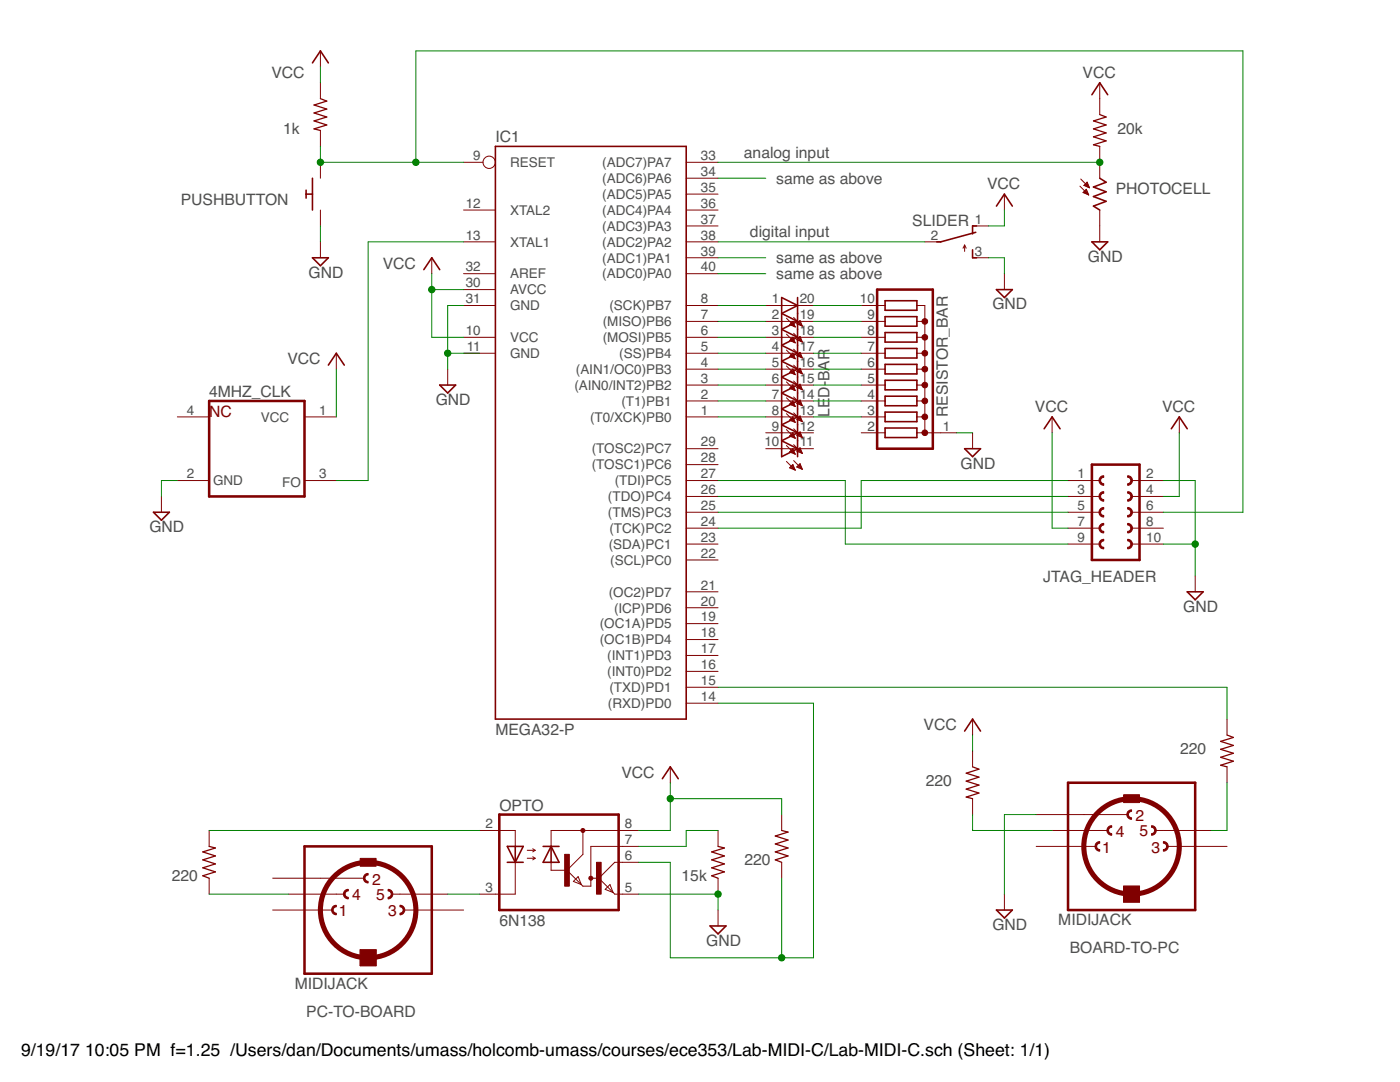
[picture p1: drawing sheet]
<svg xmlns="http://www.w3.org/2000/svg" width="279mm" height="216mm" viewBox="0 0 279 216" stroke-linecap="round" stroke-linejoin="round" font-family="sans-serif">
<g fill="none" stroke="#800000" stroke-width=".32">
<path d="M62.4 12.6l1.5-2.4 1.6 2.4M217.9 18.9l1.6-2.4 1.6 2.4M61.1 38v1.5M61.1 38.7h1.3M62.4 35.6v6.3M98.9 29.2h38v114.3h-38zM219.5 35.6l1.2 .8-2.5 .9 2.5 1-2.5 .9 2.5 1-2.5 .9 1.3 .8M62.4 51.4h3.1l-1.6 1.6zM84.6 53.8l1.6-2.4 1.6 2.4M156 59.4l3.2 1.6-3.2 1.5 3.2 1.6-3.2 1.6 3.2 1.6-3.2 1.6 3.2 1.6-3.2 1.6 3.2 1.6-3.2 1.5 3.2 1.6-3.2 1.6 3.2 1.6-3.2 1.6 3.2 1.6-3.2 1.6 3.2 1.6-3.2 1.5 3.2 1.6-3.2 1.6zM159.2 59.4v31.7M194.1 49.8v1.6h.8"/>
<path d="M194.7 46.4l-7 1.9h-.8M194.9 45.1h-.8v1.6M198.9 41.1l1.5-2.4 1.6 2.4M198.9 57.8h3.1l-1.6 1.6zM217.9 48.3h3.2l-1.6 1.5zM65.5 72.9l1.6-2.4 1.6 2.4M87.8 76.8h3.1l-1.6 1.6zM176.6 60h6.4v1.9h-6.4zM176.6 63.2h6.4v1.9h-6.4zM176.6 66.4h6.4v1.9h-6.4zM176.6 69.5h6.4v1.9h-6.4zM176.6 72.7h6.4v1.9h-6.4z"/>
<path d="M176.6 75.9h6.4v1.9h-6.4zM176.6 79.1h6.4v1.9h-6.4zM176.6 85.4h6.4v1.9h-6.4zM176.6 82.2h6.4v1.9h-6.4zM192.5 89.5h3.2l-1.6 1.6zM208.4 85.6l1.6-2.4 1.6 2.4M233.8 85.6l1.6-2.4 1.5 2.4M30.6 102.2h3.2l-1.6 1.6zM236.9 118.1h3.2l-1.6 1.6zM132.2 155.4l1.6-2.4 1.6 2.4M192.5 145.9l1.6-2.4 1.6 2.4M101.2 168.9h3.2l-1.6 3.2z"/>
<path d="M101.2 172.1h3.2M102.8 168.9v3.2M108.4 168.9h3.2M110 168.9l1.6 3.2h-3.2zM110 168.9v3.2M141.7 184.8h3.2l-1.6 1.6zM198.9 181.6h3.1l-1.6 1.6z"/>
</g>
<g fill="none" stroke="#800000" stroke-width=".2">
<path d="M63.9 10.2v3.1M63.9 16.5v3.2M219.5 16.5v6.4M63.9 26v3.2M63.9 32.4v3.2M92.5 32.4h3.9M136.9 32.4h6.4M136.9 35.6h6.4M136.9 38.7h6.4M200.4 38.7v3.2M215.5 37.1l1.8 1.8M215.7 35.7l1.7 1.8"/>
<path d="M216.2 38.4h.9M216.3 38.3h.7M216.3 37l1.1 .5M216.3 37h.9M216.5 38.1h.4M216.5 36.8h.6M216.5 38.6h.6M216.6 38h.3M216.6 36.7h.5M216.7 37.1h.6M216.8 37.8l-.6 .6 1.1 .5M216.8 37.8l.5 1.1"/>
<path d="M216.8 37.8h.1M216.8 36.5h.2M216.9 38.7h.3M216.9 36.4h.1M217 36.4l-.7 .6M217 36.4l.4 1.1M217.1 37.3h.3M219.5 29.2v6.4M63.9 41.9v3.2M63.9 48.3v3.1M86.2 51.4v3.2M92.5 41.9h6.4"/>
<path d="M92.5 48.3h6.4M92.5 54.6h6.4M92.5 57.8h6.4M136.9 41.9h6.4M136.9 45.1h6.4M136.9 48.3h6.4M136.9 51.4h6.4M136.9 54.6h6.4M184.6 48.3h3.1M192.5 48.9l.3 .6M192.5 48.9l-.3 .6M192.5 48.9v1.3"/>
<path d="M194.1 45.1h3.2M194.1 51.4h3.2M200.4 54.6v3.2M219.5 41.9v6.4M67.1 70.5v3.2M89.3 73.7v3.1M92.5 61h6.4M92.5 67.3h6.4M92.5 70.5h6.4M136.9 61h6.4M136.9 64.1h6.4M136.9 67.3h6.4"/>
<path d="M136.9 70.5h6.4M136.9 73.7h6.4M136.9 76.8h6.4M152.8 61h9.5M152.8 64.1h9.5M152.8 67.3h9.5M152.8 70.5h9.5M152.8 73.7h9.5M152.8 76.8h9.5M157 63.5l1.7 1.7M157 66.7l1.7 1.7M157 69.8l1.7 1.8"/>
<path d="M157 73l1.7 1.8M157 76.2l1.7 1.7M157 79.4l1.7 1.7M157.6 64.8l.6-.7 .5 1.1zM157.6 67.9l.6-.6 .5 1.1zM157.6 71.1l.6-.6 .5 1.1zM157.6 74.3l.6-.6 .5 1.1zM157.6 77.5l.6-.7 .5 1.1zM157.6 64.8h.9M157.6 67.9h.9M157.6 71.1h.9M157.6 74.3h.9"/>
<path d="M157.6 77.5h.9M157.7 64.6h.7M157.8 67.8h.6M157.8 71h.6M157.8 74.1h.6M157.8 77.3h.6M157.9 64.5h.5M157.9 67.6h.5M157.9 70.8h.5M157.9 74h.5M157.9 77.2h.5M158 64.9h.6"/>
<path d="M158 68.1h.6M158 71.3h.6M158 74.4h.6M158 77.6h.6M158.1 64.3h.2M158.1 67.5h.2M158.1 70.6h.2M158.1 73.8h.2M158.1 77h.2M158.3 65.1h.3M158.3 68.3h.3M158.3 71.4h.3"/>
<path d="M158.3 74.6h.3M158.3 77.8h.3M158.4 63.3l1.7 1.8M158.4 66.5l1.7 1.8M158.4 69.7l1.7 1.7M158.4 72.9l1.7 1.7M158.4 76l1.7 1.8M158.4 79.2l1.7 1.8M159 64.6h.9M159 64.6l1.1 .5M159 67.8h.9M159 71h.9"/>
<path d="M159 71l1.1 .4M159 74.1h.9M159 74.1l1.1 .5M159 77.3h.9M159 77.3l1.1 .5M159.2 64.5h.7M159.2 67.6h.7M159.2 70.8h.7M159.2 74h.7M159.2 77.2h.7M159.3 64.3h.5M159.3 67.5h.5"/>
<path d="M159.3 70.6h.5M159.3 73.8h.5M159.3 77h.5M159.4 64.8h.6M159.4 67.9h.6M159.4 71.1h.6M159.4 74.3h.6M159.4 77.5h.6M159.6 64h.1M159.6 67.2h.1M159.6 70.3h.1M159.6 73.5h.1"/>
<path d="M159.6 76.7h.1M159.7 64l-.7 .6M159.7 64l.4 1.1M159.7 67.1l-.7 .7 1.1 .5M159.7 67.1l.4 1.2M159.7 70.3l-.7 .7M159.7 70.3l.4 1.1M159.7 73.5l-.7 .6M159.7 73.5l.4 1.1M159.7 76.7l-.7 .6M159.7 76.7l.4 1.1M159.7 79.8l-.7 .7"/>
<path d="M159.7 79.8l.4 1.2M159.7 79.8h.1M159.8 64.9h.3M159.8 68.1h.3M159.8 71.3h.3M159.8 74.4h.3M159.8 77.6h.3M171.9 61h4.7M171.9 64.1h4.7M171.9 67.3h4.7M171.9 70.5h4.7M171.9 73.7h4.7"/>
<path d="M171.9 76.8h4.7M183 61h1.6v25.4M183 64.1h1.6M183 67.3h1.6M183 70.5h1.6M183 73.7h1.6M183 76.8h1.6M32.2 99.1v3.1M35.4 83.2h6.3M35.4 95.9h6.3M60.8 83.2h6.3M60.8 95.9h6.3"/>
<path d="M136.9 80h6.4M136.9 83.2h6.4M136.9 89.5h6.4M136.9 92.7h6.4M136.9 95.9h6.4M136.9 99.1h6.4M152.8 80h9.5M152.8 83.2h9.5M152.8 89.5h9.5M152.8 86.4h9.5M157 82.5l1.7 1.8M157 85.7l1.7 1.8"/>
<path d="M157 88.9l1.7 1.7M157 92.1l1.7 1.7M157.6 80.6l.6-.6 .5 1.1zM157.6 83.8l.6-.6 .5 1.1zM157.6 87l.6-.6 .5 1.1zM157.6 90.2l.6-.7 .5 1.1zM157.6 93.3l1.1 .5M157.6 93.3h.9M157.6 80.6h.9M157.6 83.8h.9M157.6 87h.9M157.6 90.2h.9"/>
<path d="M157.8 80.5h.6M157.8 83.7h.6M157.8 86.8h.6M157.8 90h.6M157.8 93.2h.6M157.9 80.3h.5M157.9 83.5h.5M157.9 86.7h.5M157.9 89.9h.5M157.9 93h.5M158 80.8h.6M158 84h.6"/>
<path d="M158 87.1h.6M158 90.3h.6M158 93.5h.6M158.1 80.2h.2M158.1 83.3h.2M158.1 86.5h.2M158.1 89.7h.2M158.1 92.9h.2M158.2 92.7h.1M158.2 92.7l-.6 .6M158.2 92.7l.5 1.1M158.3 93.7h.3"/>
<path d="M158.3 81h.3M158.3 84.1h.3M158.3 87.3h.3M158.3 90.5h.3M158.4 82.4l1.7 1.7M158.4 85.6l1.7 1.7M158.4 88.7l1.7 1.8M158.4 91.9l1.7 1.8M159 80.5h.9M159 80.5l1.1 .5M159 83.7h.9M159 83.7l1.1 .4"/>
<path d="M159 86.8h.9M159 86.8l1.1 .5M159 90h.9M159 90l1.1 .5M159 93.2h.9M159 93.2l1.1 .5M159.2 80.3h.7M159.2 83.5h.7M159.2 86.7h.7M159.2 89.9h.7M159.2 93h.7M159.3 80.2h.5"/>
<path d="M159.3 83.3h.5M159.3 86.5h.5M159.3 89.7h.5M159.3 92.9h.5M159.4 90.2h.6M159.4 93.3h.6M159.4 80.6h.6M159.4 83.8h.6M159.4 87h.6M159.5 92.7h.2M159.7 83l-.7 .7M159.7 83l.4 1.1"/>
<path d="M159.7 83h.1M159.7 86.2l-.7 .6M159.7 86.2l.4 1.1M159.7 86.2h.1M159.7 89.4l-.7 .6M159.7 89.4l.4 1.1M159.7 89.4h.1M159.7 92.5l-.7 .7M159.7 92.5l.4 1.2M159.7 92.5h.1M159.8 80.8h.3M159.8 84h.3"/>
<path d="M159.8 87.1h.3M159.8 90.3h.3M159.8 93.5h.3M171.9 80h4.7M171.9 83.2h4.7M171.9 86.4h4.7M183 80h1.6M183 83.2h1.6M183 86.4h7.9M194.1 86.4v3.1M210 83.2v3.2M213.1 95.9h6.4"/>
<path d="M213.1 99.1h6.4M225.8 95.9h6.4M225.8 99.1h6.4M235.4 83.2v3.2M136.9 102.2h6.4M136.9 105.4h6.4M136.9 108.6h6.4M136.9 111.7h6.4M136.9 118.1h6.4M213.1 102.2h6.4M213.1 105.4h6.4M213.1 108.6h6.4"/>
<path d="M225.8 102.2h6.4M225.8 105.4h6.4M225.8 108.6h6.4M238.5 114.9v3.2M136.9 137.1h6.4M136.9 134h6.4M136.9 130.8h6.4M136.9 127.6h6.4M136.9 124.4h6.4M136.9 121.3h6.4M133.8 153v3.2M136.9 140.3h6.4"/>
<path d="M194.1 143.5v3.2M194.1 149.8v3.2M194.1 159.4v3.1M244.9 143.5v3.2M244.9 153v3.2M41.7 165.7v3.2M41.7 175.2v3.2M54.4 175.2h18.3M57.6 178.4h11.1M78.2 178.4h11.1M95.7 165.7h7.1v3.2M102.8 172.1v6.3h-7.1"/>
<path d="M105.2 169.7h1.6M105.2 171.3h1.6M106.3 169.4l.5 .3M106.3 170.9l.5 .4M106.8 169.7l-.5 .3M106.8 171.3l-.5 .3M110 172.1v1.6h3.2M115.4 174.9l.6 1.6-1.6-.6zM116.3 165.7v4.8l-3.1 3.2M117.9 175.2h1.6M119.5 175.2l3.2 3.2h4.7M121.7 176.5l.7 1.6-1.6-.6z"/>
<path d="M127.4 168.9h-9.5v7.9h-1.6l-3.1-3.1M127.4 165.7h-17.4v3.2M127.4 172.1h-4.7l-3.2 3.1M143.3 165.7v3.2M143.3 175.2v3.2M156 162.5v3.2M156 172.1v3.1M200.4 178.4v3.2M206.8 168.9h11.9M206.8 162.5h18.2M210 165.7h11.1M224.2 176.8h3.2v3.2h-3.2z"/>
<path d="M230.6 165.7h11.1M233 168.9h11.9M54.4 181.6h11.9M71.9 189.5h3.2v3.2h-3.2zM80.6 181.6h11.9M143.3 181.6v3.2"/>
<circle cx="97.6" cy="32.4" r="1.23"/>
</g>
<g fill="#800000" stroke="#800000" stroke-width=".2">
<path d="M229.8 164.8a.95 .95 0 0 1 1 .9 .95 .95 0 0 1-1 1v-.4a.63 .63 0 0 0 .6-.6 .63 .63 0 0 0-.6-.6z" fill-rule="evenodd"/>
<path d="M218.9 168.1l.6-.2v.4a.64 .64 0 0 0-.6 .6 .64 .64 0 0 0 .6 .6v.3a.96 .96 0 0 1-.9-.6 .96 .96 0 0 1 .3-1.1z" fill-rule="evenodd"/>
<path d="M232.2 167.9a.95 .95 0 0 1 1 1 .95 .95 0 0 1-1 .9v-.3a.63 .63 0 0 0 .6-.6 .63 .63 0 0 0-.6-.6z" fill-rule="evenodd"/>
<path d="M225 162l.7-.4h.1v.3a.63 .63 0 0 0-.6 .6 .63 .63 0 0 0 .6 .7v.3a.96 .96 0 0 1-.8-1.5z" fill-rule="evenodd"/>
<path d="M221.2 165l.7-.2v.3a.63 .63 0 0 0-.7 .6 .63 .63 0 0 0 .7 .6v.4a.97 .97 0 0 1-.9-.7 .97 .97 0 0 1 .2-1z" fill-rule="evenodd"/>
<path d="M77.4 177.5a.95 .95 0 0 1 1 .9 .95 .95 0 0 1-1 1v-.4a.63 .63 0 0 0 .7-.6 .63 .63 0 0 0-.7-.6z" fill-rule="evenodd"/>
<path d="M66.5 180.8l.6-.2v.4a.63 .63 0 0 0-.6 .6 .63 .63 0 0 0 .6 .6v.3a.97 .97 0 0 1-.9-.6 .97 .97 0 0 1 .3-1.1z" fill-rule="evenodd"/>
<path d="M79.8 180.6a.95 .95 0 0 1 1 1 .95 .95 0 0 1-1 .9v-.3a.63 .63 0 0 0 .7-.6 .63 .63 0 0 0-.7-.6z" fill-rule="evenodd"/>
<path d="M72.8 174.5l.7-.2v.3a.63 .63 0 0 0-.7 .6 .63 .63 0 0 0 .7 .7v.3a.97 .97 0 0 1-.9-.6 .97 .97 0 0 1 .2-1.1z" fill-rule="evenodd"/>
<path d="M68.9 177.7l.6-.2v.3a.63 .63 0 0 0-.6 .6 .63 .63 0 0 0 .6 .6v.4a.96 .96 0 0 1-.9-.7 .96 .96 0 0 1 .3-1z" fill-rule="evenodd"/>
<path d="M219.6 101.5l.7-.2v.3a.63 .63 0 0 0-.7 .6 .63 .63 0 0 0 .7 .6v.4a.95 .95 0 0 1-.9-.6 .95 .95 0 0 1 .2-1.1z" fill-rule="evenodd"/>
<path d="M219.6 98.3l.7-.2v.3a.63 .63 0 0 0-.7 .7 .63 .63 0 0 0 .7 .6v.3a.97 .97 0 0 1-.9-.6 .97 .97 0 0 1 .2-1.1z" fill-rule="evenodd"/>
<path d="M219.6 95.1l.7-.2v.3a.63 .63 0 0 0-.7 .7 .63 .63 0 0 0 .7 .6v.3a.97 .97 0 0 1-.9-.6 .97 .97 0 0 1 .2-1.1z" fill-rule="evenodd"/>
<path d="M225 101.3a.95 .95 0 0 1 1 .9 .95 .95 0 0 1-1 1v-.4a.63 .63 0 0 0 .7-.6 .63 .63 0 0 0-.7-.6z" fill-rule="evenodd"/>
<path d="M225 98.1a.95 .95 0 0 1 1 1 .95 .95 0 0 1-1 .9v-.3a.63 .63 0 0 0 .7-.6 .63 .63 0 0 0-.7-.7z" fill-rule="evenodd"/>
<path d="M225 94.9a.95 .95 0 0 1 1 1 .95 .95 0 0 1-1 .9v-.3a.63 .63 0 0 0 .7-.6 .63 .63 0 0 0-.7-.7z" fill-rule="evenodd"/>
<path d="M219.6 107.8l.7-.2v.3a.63 .63 0 0 0-.7 .7 .63 .63 0 0 0 .7 .6v.3a.95 .95 0 0 1-.9-.6 .95 .95 0 0 1 .2-1.1z" fill-rule="evenodd"/>
<path d="M219.6 104.7l.7-.3v.4a.63 .63 0 0 0-.7 .6 .63 .63 0 0 0 .7 .6v.3a.95 .95 0 0 1-.9-.6 .95 .95 0 0 1 .2-1z" fill-rule="evenodd"/>
<path d="M225 107.6a.95 .95 0 0 1 1 1 .95 .95 0 0 1-1 .9v-.3a.63 .63 0 0 0 .7-.6 .63 .63 0 0 0-.7-.7z" fill-rule="evenodd"/>
<path d="M225 104.4a.95 .95 0 0 1 1 1 .95 .95 0 0 1-1 .9v-.3a.63 .63 0 0 0 .7-.6 .63 .63 0 0 0-.7-.6z" fill-rule="evenodd"/>
<path d="M184.1 63.9a.57 .57 0 0 1 .9-.2 .57 .57 0 0 1-.2 1 .57 .57 0 0 1-.8-.6l.6 .1-.6-.1z" fill-rule="evenodd"/>
<path d="M184.1 67a.57 .57 0 0 1 .9-.1 .57 .57 0 0 1-.2 .9 .57 .57 0 0 1-.8-.5h.6h-.6z" fill-rule="evenodd"/>
<path d="M184.1 70.2a.57 .57 0 0 1 .9-.1 .57 .57 0 0 1-.2 .9 .57 .57 0 0 1-.8-.5h.6h-.6z" fill-rule="evenodd"/>
<path d="M184.1 73.4a.57 .57 0 0 1 .9-.1 .57 .57 0 0 1-.2 .9 .57 .57 0 0 1-.8-.5h.6h-.6z" fill-rule="evenodd"/>
<path d="M184.1 76.6a.57 .57 0 0 1 .9-.2 .57 .57 0 0 1-.2 1 .57 .57 0 0 1-.8-.6h.6h-.6z" fill-rule="evenodd"/>
<path d="M184.3 79.5a.57 .57 0 0 1 .8 .3 .57 .57 0 0 1-.4 .8 .57 .57 0 0 1-.7-.6l.6-.1v.2l-.6-.1z" fill-rule="evenodd"/>
<path d="M184.3 82.7a.57 .57 0 0 1 .8 .3 .57 .57 0 0 1-.4 .7 .57 .57 0 0 1-.7-.5l.6-.1v.1h-.6z" fill-rule="evenodd"/>
<path d="M184.3 85.9a.57 .57 0 0 1 .8 .2 .57 .57 0 0 1-.4 .8 .57 .57 0 0 1-.7-.5l.6-.1v.1h-.6z" fill-rule="evenodd"/>
<circle cx="116.3" cy="165.7" r=".41"/>
<circle cx="117.9" cy="175.2" r=".41"/>
</g>
<path d="M175 57.8h11.2v31.7h-11.2zM41.7 80h19.1v19.1h-19.1zM217.9 92.7h9.5v19h-9.5zM213.1 156.2h25.4v25.4h-25.4zM60.8 168.9h25.4v25.4h-25.4zM99.7 162.5h23.8v19.1h-23.8z" fill="none" stroke="#800000" stroke-width=".51"/>
<g fill="none" stroke="#800000" stroke-width="1">
<circle cx="225.8" cy="168.9" r="9.5"/>
<circle cx="73.5" cy="181.6" r="9.5"/>
</g>
<g fill="#800000" stroke="#800000" stroke-width=".2">
<path d="M224.2 176.8h3.2v3.2h-3.2z"/>
<path d="M224.2 158.6h3.2v1.5h-3.2z"/>
<path d="M112.7 170.5h.9v6.3h-.9z"/>
<path d="M119 172.1h1v6.3h-1z"/>
<path d="M71.9 189.5h3.2v3.2h-3.2z"/>
<path d="M71.9 171.3h3.2v1.5h-3.2z"/>
</g>
<path d="M63.9 19.7l1.3 .5-2.5 .8 2.5 .8-2.5 .7 2.5 .8-2.5 .8 2.5 .8-2.5 .8 1.2 .3M219.5 22.9l1.2 .4-2.5 .8 2.5 .8-2.5 .8 2.5 .8-2.5 .8 2.5 .8-2.5 .8 1.3 .3M194.1 153l1.3 .5-2.6 .8 2.6 .8-2.6 .8 2.6 .8-2.6 .8 2.6 .7-2.6 .8 1.3 .4M244.9 146.7l1.2 .5-2.5 .7 2.5 .8-2.5 .8 2.5 .8-2.5 .8 2.5 .8-2.5 .8 1.3 .3M41.7 168.9l1.3 .3-2.5 .8 2.5 .8-2.5 .8 2.5 .8-2.5 .8 2.5 .8-2.5 .8 1.2 .4M143.3 168.9l1.3 .3-2.6 .8 2.6 .8-2.6 .8 2.6 .8-2.6 .8 2.6 .8-2.6 .8 1.3 .4M156 165.7l1.3 .3-2.6 .8 2.6 .8-2.6 .8 2.6 .8-2.6 .8 2.6 .8-2.6 .8 1.3 .5" fill="none" stroke="#800000" stroke-width=".25"/>
<g fill="none" stroke="#008000" stroke-width=".2">
<path d="M63.9 13.3v3.2M63.9 29.2v3.2h28.6M83 32.4v-22.2h165.1v92h-15.9M143.3 32.4h76.2M143.3 35.6h9.5M63.9 45.1v3.2M86.2 54.6v12.7h6.3M86.2 57.8h6.3M92.5 48.3h-19v47.6h-6.4M143.3 51.4h9.5M143.3 54.6h9.5M143.3 48.3h41.3"/>
<path d="M197.3 51.4h3.1v3.2M200.4 41.9v3.2h-3.1M67.1 73.7v9.5M89.3 70.5h6.4M92.5 61h-3.2v12.7M143.3 67.3h9.5M143.3 61h9.5M143.3 70.5h9.5M143.3 76.8h9.5M143.3 73.7h9.5M143.3 64.1h9.5M162.3 67.3h9.6"/>
<path d="M162.3 61h9.6M162.3 70.5h9.6M162.3 76.8h9.6M162.3 73.7h9.6M162.3 64.1h9.6M35.4 95.9h-3.2v3.2M143.3 99.1h69.8M143.3 95.9h25.4v12.7h44.4M143.3 83.2h9.5M143.3 80h9.5M162.3 83.2h9.6M162.3 80h9.6"/>
<path d="M190.9 86.4h3.2M210 86.4v19h3.1M213.1 95.9h-41.2v9.5h-28.6M232.2 95.9h6.3v19M235.4 86.4v12.7h-3.2M143.3 102.2h69.8M232.2 108.6h6.3M143.3 137.1h101.6v6.4M133.8 156.2v9.5h-6.4M133.8 159.4h22.2v3.1M143.3 140.3h19v50.8h-28.5v-19h-6.4M194.1 146.7v3.1"/>
<path d="M244.9 156.2v9.5h-3.2M41.7 165.7h54M41.7 178.4h15.9M89.3 178.4h6.4M127.4 178.4h15.9v3.2M143.3 165.7h-6.4v3.2h-9.5M156 175.2v15.9M194.1 162.5v3.2h15.9M206.8 162.5h-6.4v15.9"/>
</g>
<g fill="#008000" stroke="#008000" stroke-width=".2">
<circle cx="83" cy="32.4" r=".64"/>
<circle cx="63.9" cy="32.4" r=".64"/>
<circle cx="133.8" cy="159.4" r=".64"/>
<circle cx="89.3" cy="70.5" r=".64"/>
<circle cx="86.2" cy="57.8" r=".64"/>
<circle cx="238.5" cy="108.6" r=".64"/>
<circle cx="143.3" cy="178.4" r=".64"/>
<circle cx="219.5" cy="32.4" r=".64"/>
<circle cx="156" cy="191.1" r=".64"/>
</g>
<g font-size="3.5">
<text x="4.2" y="210.7">9/19/17</text>
<text x="17" y="210.7">10:05 PM f=1.25 /Users/dan/Documents/umass/holcomb-umass/courses/ece353/Lab-MIDI-C/Lab-MIDI-C.sch (Sheet: 1/1)</text>
</g>
<g font-size="3.1" fill="#505050">
<text x="54.2" y="15.6">VCC</text>
<text x="216.1" y="15.6">VCC</text>
<text x="56.5" y="26.7">1k</text>
<text x="98.9" y="28.3">IC1</text>
<text x="223" y="26.7">20k</text>
<text x="148.5" y="31.4">analog input</text>
<text x="36.1" y="41">PUSHBUTTON</text>
<text x="154.9" y="36.7">same as above</text>
<text x="197" y="37.8">VCC</text>
<text x="222.7" y="38.7">PHOTOCELL</text>
<text x="149.7" y="47.3">digital input</text>
<text x="182.1" y="45.1">SLIDER</text>
<text x="76.4" y="53.7">VCC</text>
<text x="154.9" y="52.6">same as above</text>
<text x="217.1" y="52.2">GND</text>
<text x="61.6" y="55.4">GND</text>
<text x="154.9" y="55.7">same as above</text>
<text x="198.1" y="61.8">GND</text>
<text x="57.3" y="72.7">VCC</text>
<text x="165.5" y="76" transform="rotate(-90 165.5 76)">BAR</text>
<text x="41.7" y="79.2">4MHZ_CLK</text>
<text x="87" y="80.8">GND</text>
<text x="165.5" y="83.2" transform="rotate(-90 165.5 83.2)">LE</text>
<text x="165.5" y="79.3" transform="rotate(-90 165.5 79.3)">D-</text>
<text x="189.2" y="83.2" transform="rotate(-90 189.2 83.2)">RESISTOR_BAR</text>
<text x="206.5" y="82.2">VCC</text>
<text x="231.9" y="82.2">VCC</text>
<text x="191.7" y="93.5">GND</text>
<text x="29.8" y="106.2">GND</text>
<text x="208.2" y="116">JTAG_HEADER</text>
<text x="236.2" y="122.1">GND</text>
<text x="98.9" y="146.7">MEGA32-P</text>
<text x="184.3" y="145.7">VCC</text>
<text x="124" y="155.2">VCC</text>
<text x="235.5" y="150.5">220</text>
<text x="99.7" y="161.7">OPTO</text>
<text x="184.7" y="156.8">220</text>
<text x="148.6" y="172.7">220</text>
<text x="34.3" y="175.9">220</text>
<text x="136" y="175.9">15k</text>
<text x="99.7" y="184.8">6N138</text>
<text x="198.1" y="185.5">GND</text>
<text x="211.2" y="184.6">MIDIJACK</text>
<text x="140.9" y="188.7">GND</text>
<text x="213.5" y="190.2">BOARD-TO-PC</text>
<text x="58.8" y="197.3">MIDIJACK</text>
<text x="61.1" y="202.9">PC-TO-BOARD</text>
</g>
<g font-size="3.1" fill="#800000">
<text x="41.7" y="83.2">NC</text>
<text x="222.7" y="167">4</text>
<text x="226.6" y="163.8">2</text>
<text x="227.4" y="166.8">5</text>
<text x="220" y="170.2">1</text>
<text x="229.8" y="170.2">3</text>
<text x="70.3" y="179.7">4</text>
<text x="74.3" y="176.5">2</text>
<text x="75.1" y="179.5">5</text>
<text x="67.6" y="182.9">1</text>
<text x="77.5" y="182.9">3</text>
</g>
<g font-size="2.7" fill="#505050">
<text x="94.4" y="31.9">9</text>
<text x="101.8" y="33.3">RESET</text>
<text x="120.2" y="33.3">(ADC7)PA7</text>
<text x="139.9" y="31.9">33</text>
<text x="139.9" y="35.1">34</text>
<text x="93" y="41.5">12</text>
<text x="120.2" y="36.5">(ADC6)PA6</text>
<text x="120.2" y="39.7">(ADC5)PA5</text>
<text x="139.9" y="38.3">35</text>
<text x="139.9" y="41.5">36</text>
<text x="93" y="47.8">13</text>
<text x="101.8" y="42.9">XTAL2</text>
<text x="120.2" y="42.9">(ADC4)PA4</text>
<text x="120.2" y="46">(ADC3)PA3</text>
<text x="139.9" y="44.6">37</text>
<text x="139.9" y="47.8">38</text>
<text x="185.8" y="47.8">2</text>
<text x="194.5" y="44.6">1</text>
<text x="101.8" y="49.2">XTAL1</text>
<text x="120.2" y="49.2">(ADC2)PA2</text>
<text x="120.2" y="52.4">(ADC1)PA1</text>
<text x="139.9" y="51">39</text>
<text x="194.5" y="51">3</text>
<text x="93" y="57.3">30</text>
<text x="93" y="54.2">32</text>
<text x="101.8" y="58.7">AVCC</text>
<text x="101.8" y="55.6">AREF</text>
<text x="120.2" y="55.6">(ADC0)PA0</text>
<text x="139.9" y="54.2">40</text>
<text x="93" y="60.5">31</text>
<text x="101.8" y="61.9">GND</text>
<text x="120.3" y="65.1">(MISO)PB6</text>
<text x="121.6" y="61.9">(SCK)PB7</text>
<text x="139.9" y="60.5">8</text>
<text x="139.9" y="63.7">7</text>
<text x="154.1" y="60.5">1</text>
<text x="154.1" y="63.7">2</text>
<text x="159.6" y="60.5">20</text>
<text x="159.6" y="63.7">19</text>
<text x="171.6" y="60.5">10</text>
<text x="173.1" y="63.7">9</text>
<text x="93" y="66.9">10</text>
<text x="93.2" y="70">11</text>
<text x="101.8" y="68.3">VCC</text>
<text x="101.8" y="71.4">GND</text>
<text x="120.3" y="68.3">(MOSI)PB5</text>
<text x="123.6" y="71.4">(SS)PB4</text>
<text x="139.9" y="66.9">6</text>
<text x="139.9" y="70">5</text>
<text x="154.1" y="66.9">3</text>
<text x="154.1" y="70">4</text>
<text x="159.6" y="66.9">18</text>
<text x="159.6" y="70">17</text>
<text x="173.1" y="70">7</text>
<text x="173.1" y="66.9">8</text>
<text x="114.6" y="77.8">(AIN0/INT2)PB2</text>
<text x="114.9" y="74.6">(AIN1/OC0)PB3</text>
<text x="139.9" y="73.2">4</text>
<text x="139.9" y="76.4">3</text>
<text x="154.1" y="73.2">5</text>
<text x="154.1" y="76.4">6</text>
<text x="159.6" y="73.2">16</text>
<text x="159.6" y="76.4">15</text>
<text x="173.1" y="76.4">5</text>
<text x="173.1" y="73.2">6</text>
<text x="37.3" y="82.7">4</text>
<text x="63.7" y="82.7">1</text>
<text x="124" y="81">(T1)PB1</text>
<text x="139.9" y="79.6">2</text>
<text x="139.9" y="82.7">1</text>
<text x="154.1" y="79.6">7</text>
<text x="154.1" y="82.7">8</text>
<text x="159.6" y="79.6">14</text>
<text x="159.6" y="82.7">13</text>
<text x="173.1" y="82.7">3</text>
<text x="173.1" y="79.6">4</text>
<text x="52" y="84.1">VCC</text>
<text x="117.8" y="84.1">(T0/XCK)PB0</text>
<text x="139.9" y="89.1">29</text>
<text x="152.6" y="89.1">10</text>
<text x="154.1" y="85.9">9</text>
<text x="159.6" y="85.9">12</text>
<text x="159.6" y="89.1">11</text>
<text x="173.1" y="85.9">2</text>
<text x="188.2" y="85.9">1</text>
<text x="37.3" y="95.4">2</text>
<text x="63.7" y="95.4">3</text>
<text x="118.1" y="90.5">(TOSC2)PC7</text>
<text x="118.1" y="93.7">(TOSC1)PC6</text>
<text x="139.9" y="92.3">28</text>
<text x="139.9" y="95.4">27</text>
<text x="215.1" y="95.4">1</text>
<text x="228.8" y="95.4">2</text>
<text x="42.5" y="96.8">GND</text>
<text x="56.3" y="97.1">FO</text>
<text x="121.3" y="100">(TDO)PC4</text>
<text x="122.7" y="96.8">(TDI)PC5</text>
<text x="139.9" y="98.6">26</text>
<text x="139.9" y="101.8">25</text>
<text x="215.1" y="98.6">3</text>
<text x="215.1" y="101.8">5</text>
<text x="228.8" y="98.6">4</text>
<text x="228.8" y="101.8">6</text>
<text x="121.3" y="103.2">(TMS)PC3</text>
<text x="121.6" y="106.4">(TCK)PC2</text>
<text x="139.9" y="105">24</text>
<text x="215.1" y="105">7</text>
<text x="228.8" y="105">8</text>
<text x="121.5" y="109.5">(SDA)PC1</text>
<text x="121.8" y="112.7">(SCL)PC0</text>
<text x="139.9" y="108.1">23</text>
<text x="139.9" y="111.3">22</text>
<text x="215.1" y="108.1">9</text>
<text x="228.8" y="108.1">10</text>
<text x="121.5" y="119">(OC2)PD7</text>
<text x="139.9" y="117.7">21</text>
<text x="119.7" y="125.4">(OC1A)PD5</text>
<text x="122.5" y="122.2">(ICP)PD6</text>
<text x="139.9" y="124">19</text>
<text x="139.9" y="120.8">20</text>
<text x="119.7" y="128.6">(OC1B)PD4</text>
<text x="121.2" y="131.7">(INT1)PD3</text>
<text x="139.9" y="130.3">17</text>
<text x="139.9" y="127.2">18</text>
<text x="121.2" y="134.9">(INT0)PD2</text>
<text x="139.9" y="136.7">15</text>
<text x="139.9" y="133.5">16</text>
<text x="121.3" y="141.3">(RXD)PD0</text>
<text x="121.6" y="138.1">(TXD)PD1</text>
<text x="139.9" y="139.9">14</text>
<text x="96.9" y="165.3">2</text>
<text x="124.7" y="165.3">8</text>
<text x="124.7" y="168.4">7</text>
<text x="124.7" y="171.6">6</text>
<text x="96.9" y="178">3</text>
<text x="124.7" y="178">5</text>
</g>
</svg>
